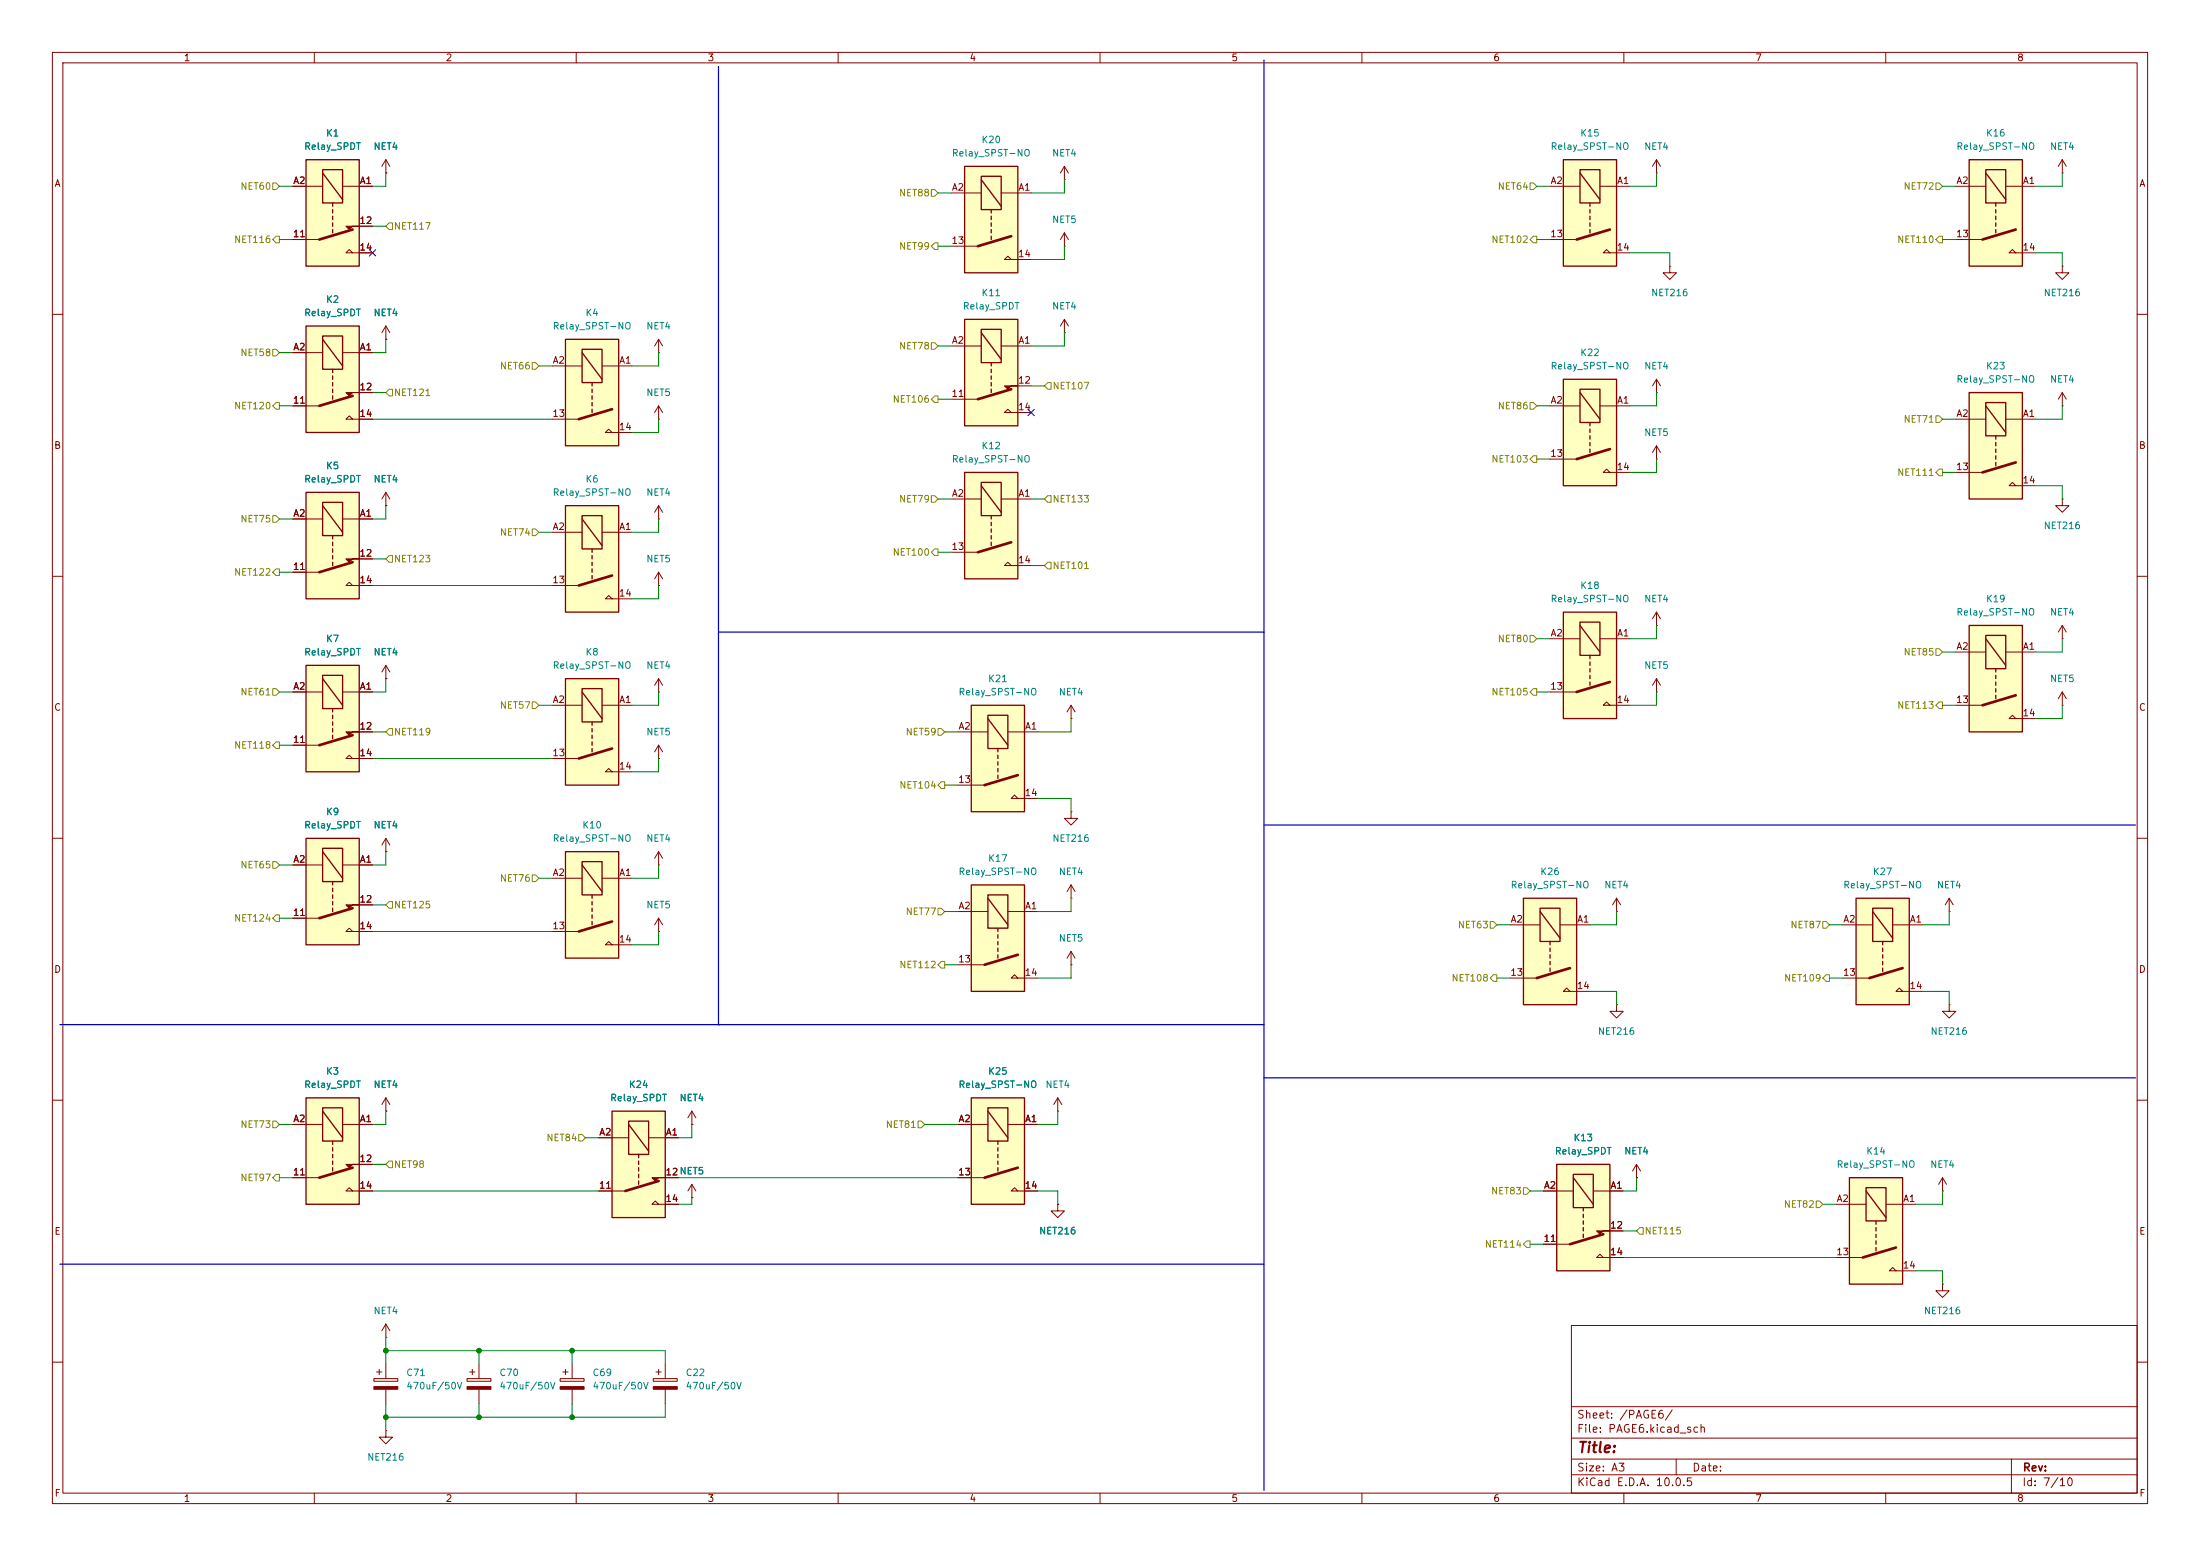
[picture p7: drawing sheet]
<svg xmlns="http://www.w3.org/2000/svg" width="420mm" height="297mm" viewBox="0 0 420 297" stroke-linecap="round" stroke-linejoin="round" font-family="sans-serif">
<g fill="none" stroke="#840000" stroke-width=".19">
<path d="M10 10h400v277h-400zM12 12h396v273h-396zM60 10v2M110 10v2M160 10v2M210 10v2M260 10v2M310 10v2M360 10v2M10 60h2M408 60h2M10 110h2"/>
<path d="M408 110h2M10 160h2M408 160h2M10 210h2M408 210h2M300 253h108v32h-108zM10 260h2M300 278.5h108M300 274.5h108M300 268.5h108M320 278.5v3M384 278.5v6.5"/>
<path d="M408 260h2M60 285v2M110 285v2M160 285v2M210 285v2M260 285v2M300 281.5h108M310 285v2M360 285v2"/>
</g>
<path d="M107.9 162.6h10.2v20.3h-10.2z" fill="#ffffc2"/>
<path d="M105.4 167.6h5.7M105.4 177.8h5.1M114.9 167.6h5.7M116.8 180.3l-.6-.6-.6 .6h5" fill="none" stroke="#840000" stroke-width=".19"/>
<path d="M107.9 162.6h10.2v20.3h-10.2zM111.1 164.5h3.8v6.3h-3.8zM111.1 165.1l3.8 5.1M113 170.8v.7M113 172.1v.6M113 173.4v.6M113 174.6v.7M113 175.9v.6" fill="none" stroke="#840000" stroke-width=".25"/>
<path d="M116.8 175.9l-6.3 1.9" fill="none" stroke="#840000" stroke-width=".51"/>
<path d="M354.3 171.5h10.2v20.3h-10.2z" fill="#ffffc2"/>
<g fill="none" stroke="#840000" stroke-width=".19">
<path d="M351.8 176.5h5.7M361.3 176.5h5.7M372.1 174h.1M372.1 171.5l-.8 1.2M372.1 171.5l.8 1.2M372.1 171.5v2.5M351.8 186.7h5.1M363.2 189.2l-.6-.6-.7 .6h5.1M372.1 191.8v1.2h1.3l-1.3 1.3-1.3-1.3h1.3M372.1 191.8h.1M312.4 224.8h.1M312.4 222.2l-.7 1.3"/>
<path d="M312.4 222.2l.8 1.3M312.4 222.2v2.6M73.7 255.3h.1M73.7 252.7l-.8 1.3M73.7 252.7l.7 1.3M73.7 252.7v2.6"/>
</g>
<path d="M354.3 171.5h10.2v20.3h-10.2zM357.5 173.4h3.8v6.3h-3.8zM357.5 174l3.8 5.1M359.4 179.7v.6M359.4 181v.6M359.4 182.2v.7M359.4 183.5v.7M359.4 184.8v.6" fill="none" stroke="#840000" stroke-width=".25"/>
<path d="M363.2 184.8l-6.3 1.9" fill="none" stroke="#840000" stroke-width=".51"/>
<path d="M297.2 222.2h10.1v20.4h-10.1z" fill="#ffffc2"/>
<path d="M294.6 227.3h5.8M294.6 237.5h5.1M304.2 227.3h5.7M307.3 234.9h2.6M306.1 240l-.7-.6-.6 .6h5.1" fill="none" stroke="#840000" stroke-width=".19"/>
<path d="M297.2 222.2h10.1v20.4h-10.1zM300.4 224.2h3.8v6.3h-3.8zM300.4 224.8l3.8 5.1M302.3 230.5v.6M302.3 231.8v.6M302.3 233v.7M302.3 234.3v.6M302.3 235.6v.6" fill="none" stroke="#840000" stroke-width=".25"/>
<path d="M304.8 234.9h2.5h-1.2l-.7 .7z" fill="#840000" stroke="#840000" stroke-width=".19"/>
<path d="M306.1 235.6l-6.4 1.9" fill="none" stroke="#840000" stroke-width=".51"/>
<path d="M353.1 224.8h10.1v20.3h-10.1z" fill="#ffffc2"/>
<g fill="none" stroke="#840000" stroke-width=".19">
<path d="M316.2 33h.1M316.2 30.5l-.7 1.3M316.2 30.5l.8 1.3M316.2 30.5v2.5M125.7 177.8h.1M125.7 175.3l-.7 1.2M125.7 175.3l.8 1.2M125.7 175.3v2.5M308.6 174h.1M308.6 171.5l-.8 1.2M308.6 171.5l.8 1.2M308.6 171.5v2.5"/>
<path d="M308.6 191.8v1.2h1.3l-1.3 1.3-1.3-1.3h1.3M308.6 191.8h.1M350.5 229.9h5.7M360 229.9h5.8M370.8 227.3h.1M370.8 224.8l-.7 1.3M370.8 224.8l.8 1.3M370.8 224.8v2.5M350.5 240h5.1M361.9 242.6l-.6-.7-.6 .7h5.1M370.8 245.1v1.3h1.3l-1.3 1.2-1.2-1.2h1.2M370.8 245.1h.1"/>
</g>
<path d="M353.1 224.8h10.1v20.3h-10.1zM356.2 226.7h3.8v6.3h-3.8zM356.2 227.3l3.8 5.1M358.1 233v.7M358.1 234.3v.6M358.1 235.6v.6M358.1 236.9v.6M358.1 238.1v.7" fill="none" stroke="#840000" stroke-width=".25"/>
<path d="M361.9 238.1l-6.3 1.9" fill="none" stroke="#840000" stroke-width=".51"/>
<path d="M298.4 30.5h10.2v20.3h-10.2z" fill="#ffffc2"/>
<g fill="none" stroke="#840000" stroke-width=".19">
<path d="M295.9 35.6h5.7M305.4 35.6h5.7M295.9 45.7h5.1M307.3 48.3l-.6-.7-.6 .7h5M316.2 74.9h.1M316.2 72.4v2.5M316.2 72.4l-.7 1.3M316.2 72.4l.8 1.3M316.2 87.6h.1M316.2 85.1v2.5M316.2 85.1l-.7 1.3M316.2 85.1l.8 1.3"/>
<path d="M316.2 119.4h.1M316.2 116.8l-.7 1.3M316.2 116.8l.8 1.3M316.2 116.8v2.6M316.2 132.1h.1M316.2 129.5v2.6M316.2 129.5l-.7 1.3M316.2 129.5l.8 1.3M71.4 263.1h4.5v.6h-4.5zM71.9 261.9h1M72.4 261.4v1M73.7 260.3v2.8"/>
<path d="M73.7 265.2v2.8"/>
</g>
<path d="M298.4 30.5h10.2v20.3h-10.2zM301.6 32.4h3.8v6.3h-3.8zM301.6 33l3.8 5.1M303.5 38.7v.7M303.5 40v.6M303.5 41.3v.6M303.5 42.5v.7M303.5 43.8v.7" fill="none" stroke="#840000" stroke-width=".25"/>
<path d="M307.3 43.8l-6.3 1.9" fill="none" stroke="#840000" stroke-width=".51"/>
<path d="M71.4 264.7h4.5v.5h-4.5z" fill="#840000" stroke="#840000" stroke-width=".19"/>
<path d="M298.4 72.4h10.2v20.3h-10.2z" fill="#ffffc2"/>
<path d="M295.9 77.5h5.7M305.4 77.5h5.7M295.9 87.6h5.1M307.3 90.2l-.6-.7-.6 .7h5M204.5 137.2h.1M204.5 134.6l-.8 1.3M204.5 134.6l.7 1.3M204.5 134.6v2.6" fill="none" stroke="#840000" stroke-width=".19"/>
<path d="M298.4 72.4h10.2v20.3h-10.2zM301.6 74.3h3.8v6.3h-3.8zM301.6 74.9l3.8 5.1M303.5 80.6v.7M303.5 81.9v.7M303.5 83.2v.6M303.5 84.5v.6M303.5 85.7v.7" fill="none" stroke="#840000" stroke-width=".25"/>
<path d="M307.3 85.7l-6.3 1.9" fill="none" stroke="#840000" stroke-width=".51"/>
<path d="M116.8 212.1h10.2v20.3h-10.2z" fill="#ffffc2"/>
<path d="M204.5 154.9v1.3h1.2l-1.2 1.3-1.3-1.3h1.3M204.5 154.9h.1M114.3 217.2h5.7M123.8 217.2h5.7M114.3 227.3h5.1M125.7 229.9l-.6-.7-.6 .7h5M127 224.8h2.5" fill="none" stroke="#840000" stroke-width=".19"/>
<path d="M116.8 212.1h10.2v20.3h-10.2zM120 214h3.8v6.3h-3.8zM120 214.6l3.8 5.1M121.9 220.3v.7M121.9 221.6v.6M121.9 222.9v.6M121.9 224.2v.6M121.9 225.4v.7" fill="none" stroke="#840000" stroke-width=".25"/>
<path d="M124.5 224.8h2.5h-1.3l-.6 .6z" fill="#840000" stroke="#840000" stroke-width=".19"/>
<path d="M125.7 225.4l-6.3 1.9" fill="none" stroke="#840000" stroke-width=".51"/>
<path d="M298.4 116.8h10.2v20.4h-10.2z" fill="#ffffc2"/>
<g fill="none" stroke="#840000" stroke-width=".19">
<path d="M203.2 34.3h.1M203.2 31.8l-.8 1.2M203.2 31.8l.8 1.2M203.2 31.8v2.5M203.2 47h.1M203.2 44.5v2.5M203.2 44.5l-.8 1.2M203.2 44.5l.8 1.2M203.2 63.5h.1M203.2 61v2.5M203.2 61l-.8 1.2M203.2 61l.8 1.2"/>
<path d="M295.9 121.9h5.7M295.9 132.1h5.1M305.4 121.9h5.7M307.3 134.6l-.6-.6-.6 .6h5M73.7 212.1h.1M73.7 209.6l-.8 1.2M73.7 209.6l.7 1.2M73.7 209.6v2.5"/>
</g>
<path d="M298.4 116.8h10.2v20.4h-10.2zM301.6 118.7h3.8v6.4h-3.8zM301.6 119.4l3.8 5.1M303.5 125.1v.6M303.5 126.4v.6M303.5 127.6v.7M303.5 128.9v.6M303.5 130.2v.6" fill="none" stroke="#840000" stroke-width=".25"/>
<path d="M307.3 130.2l-6.3 1.9" fill="none" stroke="#840000" stroke-width=".51"/>
<path d="M58.4 209.6h10.2v20.3h-10.2z" fill="#ffffc2"/>
<g fill="none" stroke="#840000" stroke-width=".19">
<path d="M204.5 171.5h.1M204.5 168.9v2.6M204.5 168.9l-.8 1.3M204.5 168.9l.7 1.3M204.5 184.2h.1M204.5 181.6l-.8 1.3M204.5 181.6l.7 1.3M204.5 181.6v2.6M55.9 214.6h5.7M65.4 214.6h5.7M201.9 212.1h.1M201.9 209.6l-.7 1.2"/>
<path d="M201.9 209.6l.8 1.2M201.9 209.6v2.5M55.9 224.8h5.1M67.3 227.3l-.6-.6-.7 .6h5.1M68.6 222.2h2.5M201.9 229.9v1.2h1.3l-1.3 1.3-1.2-1.3h1.2M201.9 229.9h.1M89.2 263.1h4.5v.6h-4.5zM89.7 261.9h1M90.2 261.4v1M91.4 260.3v2.8M91.4 265.2v2.8"/>
<path d="M106.9 263.1h4.6v.6h-4.6zM107.4 261.9h1.1M107.9 261.4v1M109.2 260.3v2.8M109.2 265.2v2.8"/>
</g>
<path d="M58.4 209.6h10.2v20.3h-10.2zM61.6 211.5h3.8v6.3h-3.8zM61.6 212.1l3.8 5.1M63.5 217.8v.6M63.5 219.1v.6M63.5 220.3v.7M63.5 221.6v.6M63.5 222.9v.6" fill="none" stroke="#840000" stroke-width=".25"/>
<g fill="#840000" stroke="#840000" stroke-width=".19">
<path d="M66 222.2h2.6h-1.3l-.6 .7z"/>
<path d="M89.2 264.7h4.5v.5h-4.5z"/>
<path d="M106.9 264.7h4.6v.5h-4.6z"/>
</g>
<path d="M67.3 222.9l-6.3 1.9" fill="none" stroke="#840000" stroke-width=".51"/>
<path d="M375.9 119.4h10.2v20.3h-10.2z" fill="#ffffc2"/>
<g fill="none" stroke="#840000" stroke-width=".19">
<path d="M393.7 77.5h.1M393.7 74.9v2.6M393.7 74.9l-.8 1.3M393.7 74.9l.8 1.3M393.7 119.4l-.8 1.3M393.7 119.4l.8 1.3M393.7 119.4v2.5M373.4 124.5h5.7M373.4 134.6h5.1M382.9 124.5h5.7M384.8 137.2l-.6-.7-.7 .7h5.1M393.7 121.9h.1"/>
<path d="M393.7 134.6h.1M393.7 132.1v2.5M393.7 132.1l-.8 1.3M393.7 132.1l.8 1.3"/>
</g>
<path d="M375.9 119.4h10.2v20.3h-10.2zM379.1 121.3h3.8v6.3h-3.8zM379.1 121.9l3.8 5.1M381 127.6v.7M381 128.9v.6M381 130.2v.6M381 131.4v.7M381 132.7v.7" fill="none" stroke="#840000" stroke-width=".25"/>
<path d="M384.8 132.7l-6.3 1.9" fill="none" stroke="#840000" stroke-width=".51"/>
<path d="M375.9 74.9h10.2v20.4h-10.2z" fill="#ffffc2"/>
<path d="M318.8 50.8v1.3h1.2l-1.2 1.2-1.3-1.2h1.3M318.8 50.8h.1M373.4 80h5.7M373.4 90.2h5.1M382.9 80h5.7M384.8 92.7l-.6-.6-.7 .6h5.1M393.7 95.3v1.2h1.3l-1.3 1.3-1.3-1.3h1.3M393.7 95.3h.1" fill="none" stroke="#840000" stroke-width=".19"/>
<path d="M375.9 74.9h10.2v20.4h-10.2zM379.1 76.8h3.8v6.4h-3.8zM379.1 77.5l3.8 5.1M381 83.2v.6M381 84.5v.6M381 85.7v.7M381 87v.6M381 88.3v.6" fill="none" stroke="#840000" stroke-width=".25"/>
<path d="M384.8 88.3l-6.3 1.9" fill="none" stroke="#840000" stroke-width=".51"/>
<path d="M184.1 31.8h10.2v20.3h-10.2z" fill="#ffffc2"/>
<path d="M181.6 36.8h5.7M191.1 36.8h5.7M181.6 47h5.1M193 49.5l-.6-.6-.6 .6h5" fill="none" stroke="#840000" stroke-width=".19"/>
<path d="M184.1 31.8h10.2v20.3h-10.2zM187.3 33.7h3.8v6.3h-3.8zM187.3 34.3l3.8 5.1M189.2 40v.6M189.2 41.3v.6M189.2 42.5v.7M189.2 43.8v.7M189.2 45.1v.6" fill="none" stroke="#840000" stroke-width=".25"/>
<path d="M193 45.1l-6.3 1.9" fill="none" stroke="#840000" stroke-width=".51"/>
<path d="M184.1 61h10.2v20.3h-10.2z" fill="#ffffc2"/>
<path d="M181.6 66h5.7M181.6 76.2h5.1M191.1 66h5.7M193 78.7l-.6-.6-.6 .6h5M194.3 73.7h2.5" fill="none" stroke="#840000" stroke-width=".19"/>
<path d="M184.1 61h10.2v20.3h-10.2zM187.3 62.9h3.8v6.3h-3.8zM187.3 63.5l3.8 5.1M189.2 69.2v.7M189.2 70.5v.6M189.2 71.8v.6M189.2 73v.7M189.2 74.3v.6" fill="none" stroke="#840000" stroke-width=".25"/>
<path d="M191.8 73.7h2.5h-1.3l-.6 .6z" fill="#840000" stroke="#840000" stroke-width=".19"/>
<path d="M193 74.3l-6.3 1.9" fill="none" stroke="#840000" stroke-width=".51"/>
<path d="M184.1 90.2h10.2v20.3h-10.2z" fill="#ffffc2"/>
<path d="M393.7 33h.1M393.7 30.5l-.8 1.3M393.7 30.5l.8 1.3M393.7 30.5v2.5M393.7 50.8v1.3h1.3l-1.3 1.2-1.3-1.2h1.3M393.7 50.8h.1M181.6 95.3h5.7M191.1 95.3h5.7M181.6 105.4h5.1M193 108l-.6-.7-.6 .7h5" fill="none" stroke="#840000" stroke-width=".19"/>
<path d="M184.1 90.2h10.2v20.3h-10.2zM187.3 92.1h3.8v6.3h-3.8zM187.3 92.7l3.8 5.1M189.2 98.4v.7M189.2 99.7v.6M189.2 101v.6M189.2 102.2v.7M189.2 103.5v.6" fill="none" stroke="#840000" stroke-width=".25"/>
<path d="M193 103.5l-6.3 1.9" fill="none" stroke="#840000" stroke-width=".51"/>
<path d="M375.9 30.5h10.2v20.3h-10.2z" fill="#ffffc2"/>
<path d="M373.4 35.6h5.7M382.9 35.6h5.7M373.4 45.7h5.1M384.8 48.3l-.6-.7-.7 .7h5.1M132.1 228.6h.1M132.1 226.1l-.8 1.2M132.1 226.1l.7 1.2M132.1 226.1v2.5" fill="none" stroke="#840000" stroke-width=".19"/>
<path d="M375.9 30.5h10.2v20.3h-10.2zM379.1 32.4h3.8v6.3h-3.8zM379.1 33l3.8 5.1M381 38.7v.7M381 40v.6M381 41.3v.6M381 42.5v.7M381 43.8v.7" fill="none" stroke="#840000" stroke-width=".25"/>
<path d="M384.8 43.8l-6.3 1.9" fill="none" stroke="#840000" stroke-width=".51"/>
<path d="M185.4 209.6h10.2v20.3h-10.2z" fill="#ffffc2"/>
<path d="M182.9 214.6h5.7M192.4 214.6h5.7M182.9 224.8h5.1M194.3 227.3l-.6-.6-.7 .6h5.1" fill="none" stroke="#840000" stroke-width=".19"/>
<path d="M185.4 209.6h10.2v20.3h-10.2zM188.6 211.5h3.8v6.3h-3.8zM188.6 212.1l3.8 5.1M190.5 217.8v.6M190.5 219.1v.6M190.5 220.3v.7M190.5 221.6v.6M190.5 222.9v.6" fill="none" stroke="#840000" stroke-width=".25"/>
<path d="M194.3 222.9l-6.3 1.9" fill="none" stroke="#840000" stroke-width=".51"/>
<path d="M185.4 168.9h10.2v20.3h-10.2z" fill="#ffffc2"/>
<path d="M182.9 174h5.7M192.4 174h5.7M182.9 184.2h5.1M194.3 186.7l-.6-.6-.7 .6h5.1M132.1 214.6h.1M132.1 212.1l-.8 1.3M132.1 212.1l.7 1.3M132.1 212.1v2.5" fill="none" stroke="#840000" stroke-width=".19"/>
<path d="M185.4 168.9h10.2v20.3h-10.2zM188.6 170.8h3.8v6.4h-3.8zM188.6 171.5l3.8 5M190.5 177.2v.6M190.5 178.4v.7M190.5 179.7v.6M190.5 181v.6M190.5 182.2v.7" fill="none" stroke="#840000" stroke-width=".25"/>
<path d="M194.3 182.2l-6.3 2" fill="none" stroke="#840000" stroke-width=".51"/>
<path d="M185.4 134.6h10.2v20.3h-10.2z" fill="#ffffc2"/>
<path d="M182.9 139.7h5.7M192.4 139.7h5.7M182.9 149.9h5.1M194.3 152.4l-.6-.6-.7 .6h5.1M73.7 273v1.3h1.2l-1.2 1.3-1.3-1.3h1.3M73.7 273h.1M124.7 263.1h4.6v.6h-4.6zM125.2 261.9h1M125.7 261.4v1M127 260.3v2.8M127 265.2v2.8" fill="none" stroke="#840000" stroke-width=".19"/>
<path d="M185.4 134.6h10.2v20.3h-10.2zM188.6 136.5h3.8v6.4h-3.8zM188.6 137.2l3.8 5M190.5 142.9v.6M190.5 144.1v.7M190.5 145.4v.7M190.5 146.7v.6M190.5 148v.6" fill="none" stroke="#840000" stroke-width=".25"/>
<path d="M194.3 148l-6.3 1.9" fill="none" stroke="#840000" stroke-width=".51"/>
<path d="M124.7 264.7h4.6v.5h-4.6z" fill="#840000" stroke="#840000" stroke-width=".19"/>
<path d="M290.8 171.5h10.2v20.3h-10.2z" fill="#ffffc2"/>
<path d="M288.3 176.5h5.7M297.8 176.5h5.7M288.3 186.7h5.1M299.7 189.2l-.6-.6-.7 .6h5.1" fill="none" stroke="#840000" stroke-width=".19"/>
<path d="M290.8 171.5h10.2v20.3h-10.2zM294 173.4h3.8v6.3h-3.8zM294 174l3.8 5.1M295.9 179.7v.6M295.9 181v.6M295.9 182.2v.7M295.9 183.5v.7M295.9 184.8v.6" fill="none" stroke="#840000" stroke-width=".25"/>
<path d="M299.7 184.8l-6.3 1.9" fill="none" stroke="#840000" stroke-width=".51"/>
<path d="M107.9 64.8h10.2v20.3h-10.2z" fill="#ffffc2"/>
<path d="M73.7 64.8h.1M73.7 62.2l-.8 1.3M73.7 62.2l.7 1.3M73.7 62.2v2.6M105.4 69.9h5.7M114.9 69.9h5.7M105.4 80h5.1M116.8 82.6l-.6-.7-.6 .7h5" fill="none" stroke="#840000" stroke-width=".19"/>
<path d="M107.9 64.8h10.2v20.3h-10.2zM111.1 66.7h3.8v6.3h-3.8zM111.1 67.3l3.8 5.1M113 73v.7M113 74.3v.6M113 75.6v.6M113 76.8v.7M113 78.1v.6" fill="none" stroke="#840000" stroke-width=".25"/>
<path d="M116.8 78.1l-6.3 1.9" fill="none" stroke="#840000" stroke-width=".51"/>
<path d="M58.4 30.5h10.2v20.3h-10.2z" fill="#ffffc2"/>
<g fill="none" stroke="#840000" stroke-width=".19">
<path d="M55.9 35.6h5.7M65.4 35.6h5.7M73.7 33h.1M73.7 30.5l-.8 1.3M73.7 30.5l.7 1.3M73.7 30.5v2.5M55.9 45.7h5.1M67.3 48.3l-.6-.7-.7 .7h5.1M68.6 43.2h2.5M125.7 132.1h.1M125.7 129.5v2.6M125.7 129.5l-.7 1.3"/>
<path d="M125.7 129.5l.8 1.3M125.7 144.8h.1M125.7 142.2l-.7 1.3M125.7 142.2l.8 1.3M125.7 142.2v2.6"/>
</g>
<path d="M58.4 30.5h10.2v20.3h-10.2zM61.6 32.4h3.8v6.3h-3.8zM61.6 33l3.8 5.1M63.5 38.7v.7M63.5 40v.6M63.5 41.3v.6M63.5 42.5v.7M63.5 43.8v.7" fill="none" stroke="#840000" stroke-width=".25"/>
<path d="M66 43.2h2.6h-1.3l-.6 .6z" fill="#840000" stroke="#840000" stroke-width=".19"/>
<path d="M67.3 43.8l-6.3 1.9" fill="none" stroke="#840000" stroke-width=".51"/>
<path d="M58.4 62.2h10.2v20.4h-10.2z" fill="#ffffc2"/>
<g fill="none" stroke="#840000" stroke-width=".19">
<path d="M55.9 67.3h5.7M55.9 77.5h5.1M65.4 67.3h5.7M68.6 74.9h2.5M125.7 67.3h.1M125.7 64.8v2.5M125.7 64.8l-.7 1.2M125.7 64.8l.8 1.2M67.3 80l-.6-.6-.7 .6h5.1M125.7 99.1h.1M125.7 96.5v2.6M125.7 96.5l-.7 1.3"/>
<path d="M125.7 96.5l.8 1.3M125.7 111.8h.1M125.7 109.2l-.7 1.3M125.7 109.2l.8 1.3M125.7 109.2v2.6M73.7 129.5h.1M73.7 127l-.8 1.3M73.7 127l.7 1.3M73.7 127v2.5M125.7 165.1h.1M125.7 162.6v2.5M125.7 162.6l-.7 1.2"/>
<path d="M125.7 162.6l.8 1.2"/>
</g>
<path d="M58.4 62.2h10.2v20.4h-10.2zM61.6 64.1h3.8v6.4h-3.8zM61.6 64.8l3.8 5.1M63.5 70.5v.6M63.5 71.8v.6M63.5 73v.7M63.5 74.3v.6M63.5 75.6v.6" fill="none" stroke="#840000" stroke-width=".25"/>
<path d="M66 74.9h2.6h-1.3l-.6 .7z" fill="#840000" stroke="#840000" stroke-width=".19"/>
<path d="M67.3 75.6l-6.3 1.9" fill="none" stroke="#840000" stroke-width=".51"/>
<path d="M107.9 129.5h10.2v20.4h-10.2z" fill="#ffffc2"/>
<path d="M105.4 134.6h5.7M114.9 134.6h5.7M105.4 144.8h5.1M116.8 147.3l-.6-.6-.6 .6h5" fill="none" stroke="#840000" stroke-width=".19"/>
<path d="M107.9 129.5h10.2v20.4h-10.2zM111.1 131.4h3.8v6.4h-3.8zM111.1 132.1l3.8 5.1M113 137.8v.6M113 139.1v.6M113 140.3v.7M113 141.6v.6M113 142.9v.6" fill="none" stroke="#840000" stroke-width=".25"/>
<path d="M116.8 142.9l-6.3 1.9" fill="none" stroke="#840000" stroke-width=".51"/>
<path d="M58.4 160h10.2v20.3h-10.2z" fill="#ffffc2"/>
<path d="M125.7 77.5l-.7 1.2M125.7 77.5l.8 1.2M125.7 77.5v2.5M125.7 80h.1M55.9 165.1h5.7M55.9 175.3h5.1M65.4 165.1h5.7M67.3 177.8l-.6-.6-.7 .6h5.1M68.6 172.7h2.5" fill="none" stroke="#840000" stroke-width=".19"/>
<path d="M58.4 160h10.2v20.3h-10.2zM61.6 161.9h3.8v6.4h-3.8zM61.6 162.6l3.8 5M63.5 168.3v.6M63.5 169.5v.7M63.5 170.8v.7M63.5 172.1v.6M63.5 173.4v.6" fill="none" stroke="#840000" stroke-width=".25"/>
<path d="M66 172.7h2.6h-1.3l-.6 .7z" fill="#840000" stroke="#840000" stroke-width=".19"/>
<path d="M67.3 173.4l-6.3 1.9" fill="none" stroke="#840000" stroke-width=".51"/>
<path d="M58.4 94h10.2v20.3h-10.2z" fill="#ffffc2"/>
<path d="M55.9 99.1h5.7M65.4 99.1h5.7M73.7 96.5h.1M73.7 94l-.8 1.3M73.7 94l.7 1.3M73.7 94v2.5M55.9 109.2h5.1M67.3 111.8l-.6-.7-.7 .7h5.1M68.6 106.7h2.5" fill="none" stroke="#840000" stroke-width=".19"/>
<path d="M58.4 94h10.2v20.3h-10.2zM61.6 95.9h3.8v6.3h-3.8zM61.6 96.5l3.8 5.1M63.5 102.2v.7M63.5 103.5v.6M63.5 104.8v.6M63.5 106v.7M63.5 107.3v.7" fill="none" stroke="#840000" stroke-width=".25"/>
<path d="M66 106.7h2.6h-1.3l-.6 .6z" fill="#840000" stroke="#840000" stroke-width=".19"/>
<path d="M67.3 107.3l-6.3 1.9" fill="none" stroke="#840000" stroke-width=".51"/>
<path d="M107.9 96.5h10.2v20.3h-10.2z" fill="#ffffc2"/>
<path d="M105.4 101.6h5.7M105.4 111.8h5.1M114.9 101.6h5.7M116.8 114.3l-.6-.6-.6 .6h5" fill="none" stroke="#840000" stroke-width=".19"/>
<path d="M107.9 96.5h10.2v20.3h-10.2zM111.1 98.4h3.8v6.4h-3.8zM111.1 99.1l3.8 5M113 104.8v.6M113 106v.7M113 107.3v.7M113 108.6v.6M113 109.9v.6" fill="none" stroke="#840000" stroke-width=".25"/>
<path d="M116.8 109.9l-6.3 1.9" fill="none" stroke="#840000" stroke-width=".51"/>
<path d="M58.4 127h10.2v20.3h-10.2z" fill="#ffffc2"/>
<g fill="none" stroke="#840000" stroke-width=".19">
<path d="M55.9 35.6h2.5M68.6 35.6h2.5M73.7 33h.1M55.9 45.7h2.5M68.6 43.2h2.5M68.6 48.3h2.5M55.9 77.5h2.5M55.9 67.3h2.5M68.6 74.9h2.5M68.6 67.3h2.5M73.7 64.8h.1M55.9 99.1h2.5"/>
<path d="M68.6 99.1h2.5M68.6 80h2.5M73.7 96.5h.1M55.9 109.2h2.5M68.6 106.7h2.5M68.6 111.8h2.5M55.9 132.1h5.7M65.4 132.1h5.7M68.6 139.7h2.5M73.7 129.5h.1M55.9 142.2h5.1M67.3 144.8l-.6-.7-.7 .7h5.1"/>
<path d="M55.9 175.3h2.5M55.9 165.1h2.5M68.6 172.7h2.5M68.6 177.8h2.5M68.6 165.1h2.5M73.7 162.6h.1M73.7 160l-.8 1.3M73.7 160l.7 1.3M73.7 160v2.6M55.9 214.6h2.5M68.6 214.6h2.5M73.7 212.1h.1"/>
<path d="M114.3 217.2h2.5M127 217.2h2.5M132.1 214.6h.1M182.9 214.6h2.5M195.6 214.6h2.5M55.9 224.8h2.5M68.6 227.3h2.5M68.6 222.2h2.5M114.3 227.3h2.5M127 224.8h2.5M127 229.9h2.5M132.1 228.6h.1"/>
<path d="M182.9 224.8h2.5M195.6 227.3h2.5M201.9 229.9h.1M294.6 227.3h2.6M294.6 237.5h2.6M307.3 227.3h2.6M307.3 234.9h2.6M312.4 224.8h.1M307.3 240h2.6"/>
</g>
<path d="M58.4 127h10.2v20.3h-10.2zM61.6 128.9h3.8v6.4h-3.8zM61.6 129.5l3.8 5.1M63.5 135.3v.6M63.5 136.5v.7M63.5 137.8v.6M63.5 139.1v.6M63.5 140.3v.7" fill="none" stroke="#840000" stroke-width=".25"/>
<path d="M66 139.7h2.6h-1.3l-.6 .6z" fill="#840000" stroke="#840000" stroke-width=".19"/>
<path d="M67.3 140.3l-6.3 1.9" fill="none" stroke="#840000" stroke-width=".51"/>
<g fill="none" stroke="#848400" stroke-width=".19">
<path d="M52.1 34.9h.6l.6 .7-.6 .6h-.6zM177.8 36.2h.6l.7 .6-.7 .7h-.6zM292.1 34.9h.6l.7 .7-.7 .6h-.6zM369.6 34.9h.6l.6 .7-.6 .6h-.6zM52.7 45.1h.6v1.3h-.6l-.6-.7zM74.3 42.5h.6v1.3h-.6l-.6-.6zM177.8 47l.6-.6h.7v1.2h-.7zM292.7 45.1h.7v1.3h-.7l-.6-.7zM370.2 45.1h.6v1.3h-.6l-.6-.7zM52.1 66.7h.6l.6 .6-.6 .6h-.6zM52.7 76.8h.6v1.3h-.6l-.6-.6zM74.3 74.3h.6v1.3h-.6l-.6-.7z"/>
<path d="M101.6 69.2h.6l.7 .7-.7 .6h-.6zM177.8 76.2l.6-.6h.7v1.2h-.7zM177.8 65.4h.6l.7 .6-.7 .7h-.6zM200 73h.7v1.3h-.7l-.6-.6zM292.1 76.8h.6l.7 .7-.7 .6h-.6zM369.6 79.4h.6l.6 .6-.6 .6h-.6zM52.1 98.4h.6l.6 .7-.6 .6h-.6zM177.8 94.6h.6l.7 .7-.7 .6h-.6zM200 94.6h.7v1.3h-.7l-.6-.6zM292.7 87h.7v1.3h-.7l-.6-.7zM370.2 89.5h.6v1.3h-.6l-.6-.6zM52.7 108.6h.6v1.3h-.6l-.6-.7z"/>
<path d="M74.3 106h.6v1.3h-.6l-.6-.6zM101.6 101h.6l.7 .6-.7 .6h-.6zM178.4 104.8h.7v1.2h-.7l-.6-.6zM200 107.3h.7v1.3h-.7l-.6-.6zM52.1 131.4h.6l.6 .7-.6 .6h-.6zM74.3 139.1h.6v1.2h-.6l-.6-.6zM101.6 134h.6l.7 .6-.7 .7h-.6zM179.1 139.1h.6l.6 .6-.6 .6h-.6zM292.1 121.3h.6l.7 .6-.7 .7h-.6zM292.7 131.4h.7v1.3h-.7l-.6-.6zM369.6 123.8h.6l.6 .7-.6 .6h-.6zM370.2 134h.6v1.3h-.6l-.6-.7z"/>
<path d="M52.7 141.6h.6v1.3h-.6l-.6-.7zM179.7 149.2h.6v1.3h-.6l-.6-.6zM52.1 164.5h.6l.6 .6-.6 .6h-.6zM52.7 174.6h.6v1.3h-.6l-.6-.6zM74.3 172.1h.6v1.3h-.6l-.6-.7zM101.6 167h.6l.7 .6-.7 .7h-.6zM179.1 173.4h.6l.6 .6-.6 .6h-.6zM284.5 175.9h.6l.6 .6-.6 .7h-.6zM348 175.9h.6l.6 .6-.6 .7h-.6zM179.7 183.5h.6v1.3h-.6l-.6-.6zM285.1 186.1h.6v1.2h-.6l-.6-.6zM348.6 186.1h.6v1.2h-.6l-.6-.6z"/>
<path d="M52.1 214h.6l.6 .6-.6 .7h-.6zM110.5 216.5h.6l.7 .7-.7 .6h-.6zM175.3 214h.6l.6 .6-.6 .7h-.6zM52.1 224.8l.6-.6h.6v1.2h-.6zM74.3 221.6h.6v1.3h-.6l-.6-.7zM290.8 226.7h.7l.6 .6-.6 .7h-.7zM291.5 236.9h.6v1.2h-.6l-.7-.6zM313.1 234.3h.6v1.3h-.6l-.7-.7zM346.7 229.2h.6l.7 .7-.7 .6h-.6z"/>
</g>
<path d="M137.2 12.7v182.9M241.3 11.4v273.1M137.2 120.7h104.1M241.3 157.5h166.4M11.4 195.6h229.9M137.2 195.6h.1M241.3 205.7h166.4M11.4 241.3h229.9" fill="none" stroke="#0000c2" stroke-width=".23"/>
<g fill="none" stroke="#008400" stroke-width=".19">
<path d="M53.3 35.6h2.6M73.7 33v2.6h-2.6M179.1 36.8h2.5M203.2 34.3v2.5h-6.4M293.4 35.6h2.5M316.2 33v2.6h-5.1M370.8 35.6h2.6M393.7 33v2.6h-5.1M53.3 45.7h2.6M71.1 43.2h2.6M179.1 47h2.5M203.2 47v2.5h-6.4"/>
<path d="M293.4 45.7h2.5M311.1 48.3h7.7v2.5M370.8 45.7h2.6M388.6 48.3h5.1v2.5M53.3 77.5h2.6M53.3 67.3h2.6M71.1 74.9h2.6M73.7 64.8v2.5h-2.6M102.9 69.9h2.5M125.7 67.3v2.6h-5.1M179.1 66h2.5M179.1 76.2h2.5"/>
<path d="M196.8 73.7h2.6M203.2 63.5v2.5h-6.4M293.4 77.5h2.5M316.2 74.9v2.6h-5.1M393.7 77.5v2.5h-5.1M53.3 99.1h2.6M71.1 80h34.3M73.7 96.5v2.6h-2.6M125.7 80v2.6h-5.1M125.7 99.1v2.5h-5.1M179.1 95.3h2.5M196.8 95.3h2.6"/>
<path d="M293.4 87.6h2.5M316.2 87.6v2.6h-5.1M370.8 80h2.6M370.8 90.2h2.6M388.6 92.7h5.1v2.6M53.3 109.2h2.6M71.1 111.8h34.3M71.1 106.7h2.6M102.9 101.6h2.5M125.7 111.8v2.5h-5.1M179.1 105.4h2.5M196.8 108h2.6"/>
<path d="M316.2 119.4v2.5h-5.1M53.3 132.1h2.6M71.1 139.7h2.6M73.7 129.5v2.6h-2.6M102.9 134.6h2.5M125.7 132.1v2.5h-5.1M180.3 139.7h2.6M204.5 137.2v2.5h-6.4M293.4 121.9h2.5M293.4 132.1h2.5M316.2 132.1v2.5h-5.1M370.8 134.6h2.6"/>
<path d="M370.8 124.5h2.6M393.7 121.9v2.6h-5.1M393.7 134.6v2.6h-5.1M53.3 142.2h2.6M71.1 144.8h34.3M125.7 144.8v2.5h-5.1M180.3 149.9h2.6M198.1 152.4h6.4v2.5M53.3 165.1h2.6M53.3 175.3h2.6M71.1 172.7h2.6M71.1 177.8h34.3"/>
<path d="M73.7 162.6v2.5h-2.6M102.9 167.6h2.5M125.7 165.1v2.5h-5.1M125.7 177.8v2.5h-5.1M180.3 174h2.6M204.5 171.5v2.5h-6.4M285.7 176.5h2.6M308.6 174v2.5h-5.1M349.2 176.5h2.6M372.1 174v2.5h-5.1M180.3 184.2h2.6M204.5 184.2v2.5h-6.4"/>
<path d="M285.7 186.7h2.6M303.5 189.2h5.1v2.6M349.2 186.7h2.6M367 189.2h5.1v2.6M53.3 214.6h2.6M73.7 212.1v2.5h-2.6M111.8 217.2h2.5M132.1 214.6v2.6h-2.6M176.5 214.6h6.4M201.9 212.1v2.5h-3.8M53.3 224.8h2.6M71.1 227.3h43.2"/>
<path d="M71.1 222.2h2.6M129.5 224.8h53.4M132.1 228.6v1.3h-2.6M198.1 227.3h3.8v2.6M292.1 227.3h2.5M292.1 237.5h2.5M309.9 234.9h2.5M312.4 224.8v2.5h-2.5M348 229.9h2.5M370.8 227.3v2.6h-5M73.7 255.3v5M73.7 257.8h53.3v2.5"/>
<path d="M91.4 257.8v2.5M109.2 257.8v2.5M309.9 240h40.6M365.8 242.6h5v2.5M73.7 268v5M91.4 268v2.5M109.2 268v2.5M127 268v2.5h-53.3"/>
</g>
<path d="M70.5 47.7l1.2 1.2M71.7 47.7l-1.2 1.2M196.2 78.1l1.3 1.2M197.5 78.1l-1.3 1.2" fill="none" stroke="#000084" stroke-width=".19"/>
<g fill="#008400" stroke="#008400" stroke-width=".19">
<circle cx="73.7" cy="270.5" r=".46"/>
<circle cx="73.7" cy="257.8" r=".46"/>
<circle cx="91.4" cy="270.5" r=".46"/>
<circle cx="91.4" cy="257.8" r=".46"/>
<circle cx="109.2" cy="257.8" r=".46"/>
<circle cx="109.2" cy="270.5" r=".46"/>
</g>
<text font-size="2" fill="#840000" x="301" y="277.8">Title:</text>
<g font-size="1.5" fill="#840000">
<text x="300.9" y="273.8">File: PAGE6.kicad_sch</text>
<text x="300.9" y="271.1">Sheet: /PAGE6/</text>
<text x="300.9" y="281.2">Size: A3</text>
<text x="322.9" y="281.2">Date:</text>
<text x="386" y="281.2">Rev:</text>
<text x="300.9" y="284">KiCad E.D.A. 10.0.5</text>
<text x="385.9" y="284">Id: 7/10</text>
</g>
<g font-size="1.3" fill="#840000">
<text x="35" y="12">1</text>
<text x="85" y="12">2</text>
<text x="135" y="12">3</text>
<text x="185" y="12">4</text>
<text x="235" y="12">5</text>
<text x="285" y="12">6</text>
<text x="335" y="12">7</text>
<text x="385" y="12">8</text>
<text x="10.3" y="36">A</text>
<text x="55.9" y="35.4">A2</text>
<text x="68.6" y="35.4">A1</text>
<text x="295.9" y="35.4">A2</text>
<text x="308.6" y="35.4">A1</text>
<text x="373.4" y="35.4">A2</text>
<text x="386.1" y="35.4">A1</text>
<text x="408.3" y="36">A</text>
<text x="181.6" y="36.7">A2</text>
<text x="194.3" y="36.7">A1</text>
<text x="55.8" y="45.6">11</text>
<text x="68.5" y="43">12</text>
<text x="181.5" y="46.9">13</text>
<text x="295.8" y="45.6">13</text>
<text x="373.3" y="45.6">13</text>
<text x="68.5" y="48.1">14</text>
<text x="194.2" y="49.4">14</text>
<text x="308.5" y="48.1">14</text>
<text x="386" y="48.1">14</text>
<text x="181.6" y="65.9">A2</text>
<text x="194.3" y="65.9">A1</text>
<text x="55.9" y="67.2">A2</text>
<text x="68.6" y="67.2">A1</text>
<text x="105.4" y="69.7">A2</text>
<text x="118.1" y="69.7">A1</text>
<text x="55.8" y="77.3">11</text>
<text x="68.5" y="74.8">12</text>
<text x="181.5" y="76.1">11</text>
<text x="194.2" y="73.5">12</text>
<text x="295.9" y="77.3">A2</text>
<text x="308.6" y="77.3">A1</text>
<text x="68.5" y="79.9">14</text>
<text x="105.3" y="79.9">13</text>
<text x="118" y="82.4">14</text>
<text x="194.2" y="78.6">14</text>
<text x="373.4" y="79.9">A2</text>
<text x="386.1" y="79.9">A1</text>
<text x="10.2" y="86">B</text>
<text x="295.8" y="87.5">13</text>
<text x="408.2" y="86">B</text>
<text x="181.6" y="95.1">A2</text>
<text x="194.3" y="95.1">A1</text>
<text x="308.5" y="90">14</text>
<text x="373.3" y="90">13</text>
<text x="386" y="92.6">14</text>
<text x="55.9" y="98.9">A2</text>
<text x="68.6" y="98.9">A1</text>
<text x="105.4" y="101.5">A2</text>
<text x="118.1" y="101.5">A1</text>
<text x="68.5" y="106.5">12</text>
<text x="181.5" y="105.3">13</text>
<text x="194.2" y="107.8">14</text>
<text x="55.8" y="109.1">11</text>
<text x="68.5" y="111.6">14</text>
<text x="105.3" y="111.6">13</text>
<text x="118" y="114.2">14</text>
<text x="295.9" y="121.8">A2</text>
<text x="308.6" y="121.8">A1</text>
<text x="373.4" y="124.3">A2</text>
<text x="386.1" y="124.3">A1</text>
<text x="55.9" y="131.9">A2</text>
<text x="68.6" y="131.9">A1</text>
<text x="295.8" y="131.9">13</text>
<text x="10.2" y="136">C</text>
<text x="105.4" y="134.5">A2</text>
<text x="118.1" y="134.5">A1</text>
<text x="308.5" y="134.5">14</text>
<text x="373.3" y="134.5">13</text>
<text x="386" y="137">14</text>
<text x="408.2" y="136">C</text>
<text x="55.8" y="142.1">11</text>
<text x="68.5" y="139.6">12</text>
<text x="182.9" y="139.6">A2</text>
<text x="195.6" y="139.6">A1</text>
<text x="68.5" y="144.6">14</text>
<text x="105.3" y="144.6">13</text>
<text x="118" y="147.2">14</text>
<text x="182.8" y="149.7">13</text>
<text x="195.5" y="152.3">14</text>
<text x="55.9" y="165">A2</text>
<text x="68.6" y="165">A1</text>
<text x="105.4" y="167.5">A2</text>
<text x="118.1" y="167.5">A1</text>
<text x="68.5" y="172.6">12</text>
<text x="182.9" y="173.9">A2</text>
<text x="195.6" y="173.9">A1</text>
<text x="55.8" y="175.1">11</text>
<text x="68.5" y="177.7">14</text>
<text x="105.3" y="177.7">13</text>
<text x="288.3" y="176.4">A2</text>
<text x="301" y="176.4">A1</text>
<text x="351.8" y="176.4">A2</text>
<text x="364.5" y="176.4">A1</text>
<text x="10.2" y="186">D</text>
<text x="118" y="180.2">14</text>
<text x="182.8" y="184">13</text>
<text x="408.2" y="186">D</text>
<text x="195.5" y="186.6">14</text>
<text x="288.2" y="186.6">13</text>
<text x="300.9" y="189.1">14</text>
<text x="351.7" y="186.6">13</text>
<text x="364.4" y="189.1">14</text>
<text x="55.9" y="214.5">A2</text>
<text x="68.6" y="214.5">A1</text>
<text x="182.9" y="214.5">A2</text>
<text x="195.6" y="214.5">A1</text>
<text x="114.3" y="217">A2</text>
<text x="127" y="217">A1</text>
<text x="55.8" y="224.7">11</text>
<text x="68.5" y="222.1">12</text>
<text x="68.5" y="227.2">14</text>
<text x="114.2" y="227.2">11</text>
<text x="126.9" y="224.7">12NET5</text>
<text x="182.8" y="224.7">13</text>
<text x="195.5" y="227.2">14</text>
<text x="294.6" y="227.2">A2</text>
<text x="307.3" y="227.2">A1</text>
<text x="126.9" y="229.7">14</text>
<text x="350.5" y="229.7">A2</text>
<text x="363.2" y="229.7">A1</text>
<text x="10.3" y="236">E</text>
<text x="294.6" y="237.4">11</text>
<text x="307.3" y="234.8">12</text>
<text x="307.3" y="239.9">14</text>
<text x="350.5" y="239.9">13</text>
<text x="408.3" y="236">E</text>
<text x="363.2" y="242.4">14</text>
<text x="10.3" y="286">F</text>
<text x="35" y="287">1</text>
<text x="85" y="287">2</text>
<text x="135" y="287">3</text>
<text x="185" y="287">4</text>
<text x="235" y="287">5</text>
<text x="285" y="287">6</text>
<text x="335" y="287">7</text>
<text x="385" y="287">8</text>
<text x="408.3" y="286">F</text>
</g>
<g font-size="1.3" fill="#008484">
<text x="58" y="28.9">Relay_SPDT</text>
<text x="62.1" y="26.4">K1</text>
<text x="71.2" y="28.9">NET4</text>
<text x="187.3" y="27.6">K20</text>
<text x="295.9" y="28.9">Relay_SPST-NO</text>
<text x="301.6" y="26.4">K15</text>
<text x="313.8" y="28.9">NET4</text>
<text x="373.4" y="28.9">Relay_SPST-NO</text>
<text x="379" y="26.4">K16</text>
<text x="391.2" y="28.9">NET4</text>
<text x="181.6" y="30.2">Relay_SPST-NO</text>
<text x="200.7" y="30.2">NET4</text>
<text x="200.7" y="42.9">NET5</text>
<text x="62.1" y="58.1">K2</text>
<text x="183.7" y="59.4">Relay_SPDT</text>
<text x="187.3" y="56.8">K11</text>
<text x="200.7" y="59.4">NET4</text>
<text x="315.1" y="56.8">NET216</text>
<text x="390" y="56.8">NET216</text>
<text x="58" y="60.7">Relay_SPDT</text>
<text x="71.2" y="60.7">NET4</text>
<text x="105.4" y="63.2">Relay_SPST-NO</text>
<text x="111.7" y="60.7">K4</text>
<text x="123.3" y="63.2">NET4</text>
<text x="295.9" y="70.8">Relay_SPST-NO</text>
<text x="301.6" y="68.3">K22</text>
<text x="313.8" y="70.8">NET4</text>
<text x="379" y="70.8">K23</text>
<text x="123.3" y="75.9">NET5</text>
<text x="373.4" y="73.4">Relay_SPST-NO</text>
<text x="391.2" y="73.4">NET4</text>
<text x="313.8" y="83.5">NET5</text>
<text x="62.1" y="89.9">K5</text>
<text x="181.6" y="88.6">Relay_SPST-NO</text>
<text x="187.3" y="86.1">K12</text>
<text x="58" y="92.4">Relay_SPDT</text>
<text x="71.2" y="92.4">NET4</text>
<text x="105.4" y="94.9">Relay_SPST-NO</text>
<text x="111.7" y="92.4">K6</text>
<text x="123.3" y="94.9">NET4</text>
<text x="390" y="101.3">NET216</text>
<text x="123.3" y="107.6">NET5</text>
<text x="301.6" y="112.7">K18</text>
<text x="295.9" y="115.3">Relay_SPST-NO</text>
<text x="313.8" y="115.3">NET4</text>
<text x="373.4" y="117.8">Relay_SPST-NO</text>
<text x="379" y="115.3">K19</text>
<text x="391.2" y="117.8">NET4</text>
<text x="58" y="125.4">Relay_SPDT</text>
<text x="62.1" y="122.9">K7</text>
<text x="71.2" y="125.4">NET4</text>
<text x="111.7" y="125.4">K8</text>
<text x="105.4" y="128">Relay_SPST-NO</text>
<text x="123.3" y="128">NET4</text>
<text x="188.5" y="130.5">K21</text>
<text x="313.8" y="128">NET5</text>
<text x="391.2" y="130.5">NET5</text>
<text x="182.9" y="133">Relay_SPST-NO</text>
<text x="202" y="133">NET4</text>
<text x="123.3" y="140.7">NET5</text>
<text x="62.1" y="155.9">K9</text>
<text x="58" y="158.4">Relay_SPDT</text>
<text x="71.2" y="158.4">NET4</text>
<text x="105.4" y="161">Relay_SPST-NO</text>
<text x="111.1" y="158.4">K10</text>
<text x="123.3" y="161">NET4</text>
<text x="200.8" y="161">NET216</text>
<text x="182.9" y="167.3">Relay_SPST-NO</text>
<text x="188.5" y="164.8">K17</text>
<text x="202" y="167.3">NET4</text>
<text x="293.9" y="167.3">K26</text>
<text x="357.4" y="167.3">K27</text>
<text x="123.3" y="173.7">NET5</text>
<text x="288.3" y="169.9">Relay_SPST-NO</text>
<text x="306.2" y="169.9">NET4</text>
<text x="351.8" y="169.9">Relay_SPST-NO</text>
<text x="369.7" y="169.9">NET4</text>
<text x="202" y="180">NET5</text>
<text x="304.9" y="197.8">NET216</text>
<text x="368.4" y="197.8">NET216</text>
<text x="58" y="208">Relay_SPDT</text>
<text x="62.1" y="205.4">K3</text>
<text x="71.2" y="208">NET4</text>
<text x="119.9" y="208">K24</text>
<text x="182.9" y="208">Relay_SPST-NO</text>
<text x="188.5" y="205.4">K25</text>
<text x="199.5" y="208">NET4</text>
<text x="116.4" y="210.5">Relay_SPDT</text>
<text x="129.6" y="210.5">NET4</text>
<text x="296.7" y="220.7">Relay_SPDT</text>
<text x="300.3" y="218.1">K13</text>
<text x="310" y="220.7">NET4</text>
<text x="356.2" y="220.7">K14</text>
<text x="350.5" y="223.2">Relay_SPST-NO</text>
<text x="368.4" y="223.2">NET4</text>
<text x="198.3" y="235.9">NET216</text>
<text x="71.2" y="251.2">NET4</text>
<text x="367.2" y="251.2">NET216</text>
<text x="77.5" y="263">C71</text>
<text x="95.2" y="263">C70</text>
<text x="113" y="263">C69</text>
<text x="130.8" y="263">C22</text>
<text x="77.5" y="265.5">470uF/50V</text>
<text x="95.2" y="265.5">470uF/50V</text>
<text x="113" y="265.5">470uF/50V</text>
<text x="130.8" y="265.5">470uF/50V</text>
<text x="70" y="279.1">NET216</text>
</g>
<g font-size="1.3" fill="#848400">
<text x="45.8" y="36.5">NET60</text>
<text x="171.5" y="37.8">NET88</text>
<text x="285.8" y="36.5">NET64</text>
<text x="363.3" y="36.5">NET72</text>
<text x="44.6" y="46.7">NET116</text>
<text x="75.1" y="44.1">NET117</text>
<text x="171.5" y="48">NET99</text>
<text x="284.6" y="46.7">NET102</text>
<text x="362.1" y="46.7">NET110</text>
<text x="45.8" y="68.3">NET58</text>
<text x="95.3" y="70.8">NET66</text>
<text x="171.5" y="67">NET78</text>
<text x="75.1" y="75.9">NET121</text>
<text x="170.3" y="77.2">NET106</text>
<text x="200.8" y="74.6">NET107</text>
<text x="44.6" y="78.4">NET120</text>
<text x="285.8" y="78.4">NET86</text>
<text x="363.3" y="81">NET71</text>
<text x="284.6" y="88.6">NET103</text>
<text x="362.1" y="91.1">NET111</text>
<text x="45.8" y="100">NET75</text>
<text x="171.5" y="96.2">NET79</text>
<text x="200.8" y="96.2">NET133</text>
<text x="75.1" y="107.6">NET123</text>
<text x="95.3" y="102.6">NET74</text>
<text x="170.3" y="106.4">NET100</text>
<text x="44.6" y="110.2">NET122</text>
<text x="200.8" y="108.9">NET101</text>
<text x="285.8" y="122.9">NET80</text>
<text x="363.3" y="125.4">NET85</text>
<text x="45.8" y="133">NET61</text>
<text x="95.3" y="135.6">NET57</text>
<text x="284.6" y="133">NET105</text>
<text x="362.1" y="135.6">NET113</text>
<text x="44.6" y="143.2">NET118</text>
<text x="75.1" y="140.7">NET119</text>
<text x="172.8" y="140.7">NET59</text>
<text x="171.6" y="150.8">NET104</text>
<text x="45.8" y="166.1">NET65</text>
<text x="75.1" y="173.7">NET125</text>
<text x="95.3" y="168.6">NET76</text>
<text x="44.6" y="176.2">NET124</text>
<text x="172.8" y="175">NET77</text>
<text x="278.2" y="177.5">NET63</text>
<text x="341.7" y="177.5">NET87</text>
<text x="171.6" y="185.1">NET112</text>
<text x="277" y="187.7">NET108</text>
<text x="340.5" y="187.7">NET109</text>
<text x="45.8" y="215.6">NET73</text>
<text x="169" y="215.6">NET81</text>
<text x="104.2" y="218.1">NET84</text>
<text x="45.8" y="225.8">NET97</text>
<text x="75.1" y="223.2">NET98</text>
<text x="284.5" y="228.3">NET83</text>
<text x="340.4" y="230.8">NET82</text>
<text x="283.3" y="238.5">NET114</text>
<text x="313.9" y="235.9">NET115</text>
</g>
</svg>
